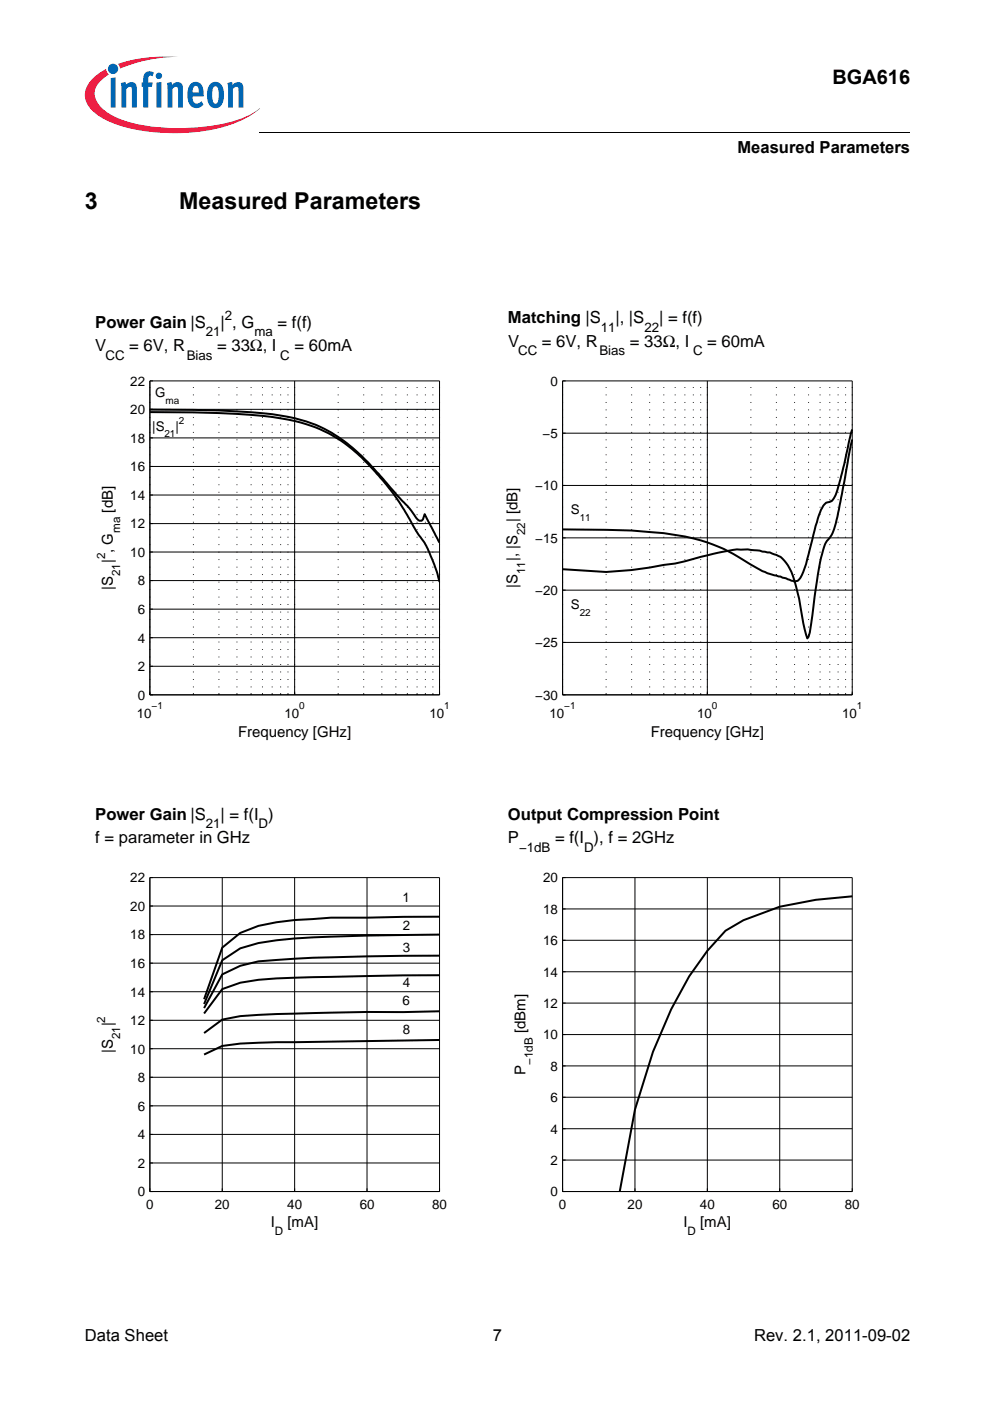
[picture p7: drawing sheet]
<svg xmlns="http://www.w3.org/2000/svg" width="210mm" height="297mm" viewBox="0 0 210 297" stroke-linecap="round" stroke-linejoin="round" font-family="sans-serif">
<circle cx="24" cy="14.6" r="1.09" fill="#0166b3"/>
<g fill="#ed1a40">
<path d="M25 13.6l.8-.3a32.7 32.7 0 0 1 12-1.2 32.2 32.2 0 0 0-11.7 2.2l-.7 .2z"/>
<path d="M19.4 16.9a11.2 11.2 0 0 1 3.1-2.3l.2 .7 .4 .5a5 5 0 0 0-3 4.2 6 6 0 0 0 3.4 4.3 31.7 31.7 0 0 0 16 2.8 31.9 31.9 0 0 0 14-3l1.6-1.2a18.8 18.8 0 0 1-9.4 4.4 42.6 42.6 0 0 1-20.9-.8 11.1 11.1 0 0 1-6.4-4.7 4.3 4.3 0 0 1 1-4.9z"/>
</g>
<g fill="#0166b3">
<path d="M23.5 16.5l1-.1v6.4h-1z"/>
<path d="M25.6 17.6l1-.2 .1 .6a1.22 1.22 0 0 1 1.5-.6 1.22 1.22 0 0 1 .8 1.3v4.1h-1l-.1-4.1a.42 .42 0 0 0-.6-.2l-.5 .4v3.9h-1z"/>
<path d="M30.9 15.4l.8-.3 .7 .2 .2 .1-.3 .8-.1-.1a.47 .47 0 0 0-.7 .2l-.1 1.2h1l-.2 .9h-.8v4.4h-1v-4.4h-.4v-.9h.4v-.7a1.77 1.77 0 0 1 .5-1.4z"/>
<path d="M35.4 17.6l1-.2 .1 .6a1.22 1.22 0 0 1 1.4-.6 1.22 1.22 0 0 1 .9 1.3v4.1h-1.1v-4.1a.42 .42 0 0 0-.6-.2l-.5 .4v3.9h-1.1z"/>
<path d="M48.2 17.6l1-.2 .1 .6a1.22 1.22 0 0 1 1.5-.6 1.22 1.22 0 0 1 .8 1.3v4.1h-1l-.1-4.1a.42 .42 0 0 0-.6-.2l-.5 .4v3.9h-1z"/>
<path d="M33 16.1a.7 .7 0 0 1 1.4 0 .7 .7 0 0 1-1.4 0zM33.2 17.5l1-.1v5.4h-1z"/>
<path d="M40.5 17.7a1.6 1.6 0 0 1 1.7-.2 1.6 1.6 0 0 1 .9 1.5l.1 1.4h-2.4a1.09 1.09 0 0 0 .3 1.2 1.09 1.09 0 0 0 1.1 .2l.5-.4 .4 .8a1.88 1.88 0 0 1-2.2 .6 1.88 1.88 0 0 1-1.1-2v-1.6l.2-.8zM41.1 18.4l-.3 1.2h1.4l-.1-.7a.58 .58 0 0 0-.4-.6 .58 .58 0 0 0-.6 .1z"/>
<path d="M44.7 17.7a1.77 1.77 0 0 1 1.9 0 1.77 1.77 0 0 1 .9 1.7v1.3a1.96 1.96 0 0 1-2.4 2.1 2.94 2.94 0 0 1-1.2-3.2 2.79 2.79 0 0 1 .8-1.9zM45.3 18.4a4.3 4.3 0 0 0 0 3.5l.4 .1a1.54 1.54 0 0 0 .7-1.9v-.4a1.19 1.19 0 0 0-.7-1.4z"/>
</g>
<path d="M55 28v.1z" fill="#000"/>
<path d="M55 28h137.9" fill="none" stroke="#000" stroke-width=".21"/>
<g fill="#fff">
<path d="M18 29h46v5h-46z"/>
<path d="M19.2 63.2h85v98.1h-85z"/>
<path d="M31.8 80.8h61.4v66.5h-61.4z"/>
</g>
<path d="M31.8 80.8h61.4v66.5h-61.4z" fill="none" stroke="#fff" stroke-width=".21"/>
<g fill="none" stroke="#000" stroke-width=".21">
<path d="M31.8 80.8v66.5M31.8 98.9h.6M31.8 92.8h.6M31.8 86.8h.6M31.8 80.8h.6M31.8 80.8h61.4v66.5M31.8 98.9h61.4M31.8 92.8h61.4M31.8 86.8h61.4M62.5 80.8v66.5v-.7M31.8 117h.6M31.8 111h.6"/>
<path d="M31.8 105h.6M31.8 117h61.4M31.8 111h61.4M31.8 105h61.4M31.8 135.2h.6M31.8 129.2h.6M31.8 123.1h.6M31.8 135.2h61.4M31.8 129.2h61.4M31.8 123.1h61.4M31.8 147.3h61.4M31.8 141.3h.6"/>
<path d="M31.8 141.3h61.4M41 147v.3M46.4 147v.3M50.2 147v.3M53.2 147v.3M55.6 147v.3M57.7 147v.3M59.5 147v.3M61.1 147v.3M71.7 147v.3M77.1 147v.3M81 147v.3"/>
<path d="M83.9 147v.3M86.4 147v.3M88.4 147v.3M90.2 147v.3M91.8 147v.3M93.2 146.6v.7"/>
</g>
<g fill="none" stroke="#000" stroke-width=".21" stroke-dasharray=".2 1.4" stroke-linecap="butt">
<path d="M31.8 147.3v-66.5M41 147.3v-66.5M46.4 147.3v-66.5M50.2 147.3v-66.5M53.2 147.3v-66.5M55.6 147.3v-66.5M57.7 147.3v-66.5M59.5 147.3v-66.5M61.1 147.3v-66.5M62.5 147.3v-66.5M71.7 147.3v-66.5M77.1 147.3v-66.5"/>
<path d="M81 147.3v-66.5M83.9 147.3v-66.5M86.4 147.3v-66.5M88.4 147.3v-66.5M90.2 147.3v-66.5M91.8 147.3v-66.5M93.2 147.3v-66.5"/>
</g>
<path d="M31.8 87.4a197.5 197.5 0 0 1 25.9 1 30.8 30.8 0 0 1 18 7.7 67.1 67.1 0 0 1 7.7 8.6l2.3 3.4 2.5 4.5a27.3 27.3 0 0 1 5 10.8M31.8 86.8a187 187 0 0 1 27.7 1.3 31.2 31.2 0 0 1 19.3 10.8l4.6 5.2a45 45 0 0 1 5 5.9l.6 .4a.56 .56 0 0 0 .7-.3l.3-1.1 3.2 6.1" fill="none" stroke="#000" stroke-width=".42"/>
<g fill="#fff">
<path d="M106.7 63.2h85v98.1h-85z"/>
<path d="M119.3 80.8h61.4v66.5h-61.4z"/>
</g>
<path d="M119.3 80.8h61.4v66.5h-61.4z" fill="none" stroke="#fff" stroke-width=".21"/>
<g fill="none" stroke="#000" stroke-width=".21">
<path d="M119.3 80.8v66.5M119.3 80.8h.6M119.3 80.8h61.4v66.5M119.9 91.8h-.6h61.4M150 80.8v66.5v-.7M119.9 114h-.6h61.4M119.9 102.9h-.6h61.4M119.9 136.2h-.6h61.4M119.9 125.1h-.6h61.4M119.3 147.3h61.4M128.5 147v.3M133.9 147v.3"/>
<path d="M137.7 147v.3M140.7 147v.3M143.2 147v.3M145.2 147v.3M147 147v.3M148.6 147v.3M159.2 147v.3M164.6 147v.3M168.5 147v.3M171.4 147v.3M173.9 147v.3M175.9 147v.3"/>
<path d="M177.7 147v.3M179.3 147v.3M180.7 146.6v.7"/>
</g>
<g fill="none" stroke="#000" stroke-width=".21" stroke-dasharray=".2 1.4" stroke-linecap="butt">
<path d="M119.3 147.3v-66.5M128.5 147.3v-66.5M133.9 147.3v-66.5M137.7 147.3v-66.5M140.7 147.3v-66.5M143.2 147.3v-66.5M145.2 147.3v-66.5M147 147.3v-66.5M148.6 147.3v-66.5M150 147.3v-66.5M159.2 147.3v-66.5M164.6 147.3v-66.5"/>
<path d="M168.5 147.3v-66.5M171.4 147.3v-66.5M173.9 147.3v-66.5M175.9 147.3v-66.5M177.7 147.3v-66.5M179.3 147.3v-66.5M180.7 147.3v-66.5"/>
</g>
<path d="M180.7 93.2l-1.1 5.7a129.7 129.7 0 0 1-2.9 13.8l-.4 .8a7 7 0 0 0-2 3.9 140.5 140.5 0 0 0-2.3 15l-.3 1.7-.3 .9-.2 .4a40.9 40.9 0 0 1-1.8-8.5l-.3-1.2a13.7 13.7 0 0 0-2.8-6.8 6.6 6.6 0 0 0-4.1-1.9l-1.1-.3a25.6 25.6 0 0 0-11.1 1l-1.4 .4a38.5 38.5 0 0 1-7.9 1.7l-6.8 1.1-5.4 .4-9.2-.6M180.7 91l-.9 3.4a76.2 76.2 0 0 1-2.8 10.8 1.85 1.85 0 0 1-1.9 1.4 7.6 7.6 0 0 0-1.9 4.1l-1 3.7a46.6 46.6 0 0 1-2.5 8.1 1.54 1.54 0 0 1-2.3 .4l-1.1-.4a24.2 24.2 0 0 1-9.2-4.1 36.8 36.8 0 0 0-16.4-5.4 163.7 163.7 0 0 0-21.4-.8" fill="none" stroke="#000" stroke-width=".42"/>
<g fill="#fff">
<path d="M19.2 168.5h85v98.1h-85z"/>
<path d="M31.8 186.1h61.4v66.5h-61.4z"/>
</g>
<path d="M31.8 186.1h61.4v66.5h-61.4z" fill="none" stroke="#fff" stroke-width=".21"/>
<g fill="none" stroke="#000" stroke-width=".21">
<path d="M31.8 186.1v66.5M31.8 198.2h.6M31.8 192.1h.6M31.8 186.1h.6M31.8 186.1h61.4v66.5M31.8 198.2h61.4M31.8 192.1h61.4M47.1 186.1v66.5v-.6M62.5 186.1v66.5v-.6M77.8 186.1v66.5v-.6M31.8 216.3h.6M31.8 210.3h.6"/>
<path d="M31.8 204.2h.6M31.8 216.3h61.4M31.8 210.3h61.4M31.8 204.2h61.4M31.8 234.5h.6M31.8 228.4h.6M31.8 222.3h.6M31.8 234.5h61.4M31.8 228.4h61.4M31.8 222.3h61.4M31.8 252.6h61.4M31.8 246.6h.6"/>
<path d="M31.8 240.5h.6M31.8 246.6h61.4M31.8 240.5h61.4M93.2 252v.6"/>
</g>
<path d="M93.2 194.4l-15.4 .2a155.1 155.1 0 0 0-19.2 .9l-3.8 .8-3.9 1.5-3.8 3.1-3.8 11M93.2 198.2l-15.4 .2a162.6 162.6 0 0 0-23 1.5l-3.9 1.2-3.8 2.5-3.8 9.3M93.2 202.6l-15.4 .2a283.5 283.5 0 0 0-23 1l-3.9 1-3.8 1.8-3.8 7.1M93.2 206.8l-26.9 .4a92 92 0 0 0-15.4 1.2l-3.8 1.3-3.8 5.2M93.2 214.4l-26.9 .4-7.7 .2-7.7 .4-3.8 .8-3.8 2.8M93.2 220.5l-30.7 .5a105.9 105.9 0 0 0-15.4 .8l-3.8 1.8" fill="none" stroke="#000" stroke-width=".42"/>
<g fill="#fff">
<path d="M106.7 168.5h85v98.1h-85z"/>
<path d="M119.3 186.1h61.4v66.5h-61.4z"/>
</g>
<path d="M119.3 186.1h61.4v66.5h-61.4z" fill="none" stroke="#fff" stroke-width=".21"/>
<g fill="none" stroke="#000" stroke-width=".21">
<path d="M119.3 186.1v66.5M119.3 186.1h.6M119.3 186.1h61.4v66.5M119.9 199.4h-.6h61.4M119.9 192.7h-.6h61.4M134.6 186.1v66.5v-.6M150 186.1v66.5v-.6M165.3 186.1v66.5v-.6M119.9 219.3h-.6h61.4M119.9 212.7h-.6h61.4M119.9 206h-.6h61.4M119.9 239.3h-.6h61.4"/>
<path d="M119.9 232.6h-.6h61.4M119.9 226h-.6h61.4M119.3 252.6h61.4M119.9 246h-.6h61.4M180.7 252v.6"/>
</g>
<path d="M180.7 190l-7.7 .8-7.7 1.4-7.7 2.9-3.8 2.2-3.8 4.3-3.9 5.4-3.8 7-3.9 9-3.8 12.3-3.2 17.4" fill="none" stroke="#000" stroke-width=".42"/>
<g font-size="4.9">
<text x="18" y="44.3">3</text>
<text x="38" y="44.3">Measured Parameters</text>
</g>
<text font-size="4.2" x="176.5" y="17.8">BGA616</text>
<g font-size="3.5">
<text x="156.3" y="32.5">Measured Parameters</text>
<text x="20.2" y="69.6">Power Gain |S</text>
<text x="46.8" y="69.6">| , G</text>
<text x="58.8" y="69.6">= f(f)</text>
<text x="107.7" y="68.6">Matching |S</text>
<text x="130.5" y="68.6">|, |S</text>
<text x="139.7" y="68.6">| = f(f)</text>
<text x="20.2" y="74.5">V</text>
<text x="27.4" y="74.5">= 6V, R</text>
<text x="46" y="74.5">= 33Ω, I</text>
<text x="62.5" y="74.5">= 60mA</text>
<text x="107.7" y="73.5">V</text>
<text x="114.9" y="73.5">= 6V, R</text>
<text x="133.5" y="73.5">= 33Ω, I</text>
<text x="150" y="73.5">= 60mA</text>
<text x="20.2" y="173.9">Power Gain |S</text>
<text x="46.8" y="173.9">| = f(I )</text>
<text x="107.7" y="173.9">Output Compression Point</text>
<text x="20.2" y="178.8">f = parameter in GHz</text>
<text x="107.7" y="178.8">P</text>
<text x="117.7" y="178.8">= f(I ), f = 2GHz</text>
<text x="18" y="284.4">Data Sheet</text>
<text x="104.5" y="284.4">7</text>
<text x="159.9" y="284.4">Rev. 2.1, 2011-09-02</text>
</g>
<g font-size="3.2">
<text x="23.9" y="108.7" transform="rotate(-90 23.9 108.7)">[dB]</text>
<text x="109.8" y="110.7" transform="rotate(-90 109.8 110.7)">| [dB]</text>
<text x="23.9" y="119.4" transform="rotate(-90 23.9 119.4)">| , G</text>
<text x="109.8" y="119" transform="rotate(-90 109.8 119)">|, |S</text>
<text x="23.9" y="125.1" transform="rotate(-90 23.9 125.1)">|S</text>
<text x="109.8" y="124.7" transform="rotate(-90 109.8 124.7)">|S</text>
<text x="50.5" y="156.2">Frequency [GHz]</text>
<text x="138" y="156.2">Frequency [GHz]</text>
<text x="23.9" y="217.6" transform="rotate(-90 23.9 217.6)">|</text>
<text x="111.4" y="219.1" transform="rotate(-90 111.4 219.1)">[dBm]</text>
<text x="23.9" y="223.3" transform="rotate(-90 23.9 223.3)">|S</text>
<text x="111.4" y="227.9" transform="rotate(-90 111.4 227.9)">P</text>
<text x="57.4" y="260.2">I</text>
<text x="60.9" y="260.2">[mA]</text>
<text x="144.9" y="260.2">I</text>
<text x="148.4" y="260.2">[mA]</text>
</g>
<g font-size="2.8">
<text x="43.7" y="71.3">21</text>
<text x="47.7" y="67.8">2</text>
<text x="53.9" y="71.3">ma</text>
<text x="127.4" y="70.3">11</text>
<text x="136.6" y="70.3">22</text>
<text x="22.4" y="76.3">CC</text>
<text x="39.6" y="76.3">Bias</text>
<text x="59.4" y="76.3">C</text>
<text x="109.9" y="75.3">CC</text>
<text x="127.1" y="75.3">Bias</text>
<text x="146.9" y="75.3">C</text>
<text x="27.6" y="81.8">22</text>
<text x="116.7" y="81.8">0</text>
<text x="27.6" y="87.8">20</text>
<text x="32.9" y="84.3">G</text>
<text x="27.6" y="93.9">18</text>
<text x="32.3" y="91.3">|S</text>
<text x="37.2" y="91.3">|</text>
<text x="115" y="92.9">−5</text>
<text x="27.6" y="99.9">16</text>
<text x="27.6" y="106">14</text>
<text x="113.5" y="104">−10</text>
<text x="27.6" y="112">12</text>
<text x="121" y="109.1">S</text>
<text x="27.6" y="118.1">10</text>
<text x="113.5" y="115.1">−15</text>
<text x="29.2" y="124.1">8</text>
<text x="29.2" y="130.2">6</text>
<text x="113.5" y="126.2">−20</text>
<text x="121" y="129.2">S</text>
<text x="29.2" y="136.2">4</text>
<text x="113.5" y="137.2">−25</text>
<text x="29.2" y="142.3">2</text>
<text x="29.2" y="148.3">0</text>
<text x="113.5" y="148.3">−30</text>
<text x="29" y="152.3">10</text>
<text x="60.3" y="152.3">10</text>
<text x="91" y="152.3">10</text>
<text x="116.5" y="152.3">10</text>
<text x="147.8" y="152.3">10</text>
<text x="178.5" y="152.3">10</text>
<text x="43.7" y="175.6">21</text>
<text x="54.8" y="175.6">D</text>
<text x="110" y="180.6">−1dB</text>
<text x="123.8" y="180.6">D</text>
<text x="27.6" y="187.1">22</text>
<text x="85.3" y="191.2">1</text>
<text x="115.1" y="187.1">20</text>
<text x="27.6" y="193.1">20</text>
<text x="85.4" y="197.2">2</text>
<text x="115.1" y="193.7">18</text>
<text x="27.6" y="199.2">18</text>
<text x="85.4" y="201.9">3</text>
<text x="115.1" y="200.4">16</text>
<text x="27.6" y="205.2">16</text>
<text x="85.4" y="209.2">4</text>
<text x="115.1" y="207.1">14</text>
<text x="27.6" y="211.3">14</text>
<text x="85.3" y="213">6</text>
<text x="115.1" y="213.7">12</text>
<text x="27.6" y="217.3">12</text>
<text x="85.4" y="219.2">8</text>
<text x="115.1" y="220.4">10</text>
<text x="27.6" y="223.4">10</text>
<text x="116.7" y="227">8</text>
<text x="29.2" y="229.4">8</text>
<text x="116.7" y="233.7">6</text>
<text x="29.2" y="235.5">6</text>
<text x="29.2" y="241.5">4</text>
<text x="116.7" y="240.3">4</text>
<text x="29.2" y="247.6">2</text>
<text x="116.7" y="247">2</text>
<text x="29.2" y="253.7">0</text>
<text x="31" y="256.2">0</text>
<text x="45.6" y="256.2">20</text>
<text x="60.9" y="256.2">40</text>
<text x="76.3" y="256.2">60</text>
<text x="91.6" y="256.2">80</text>
<text x="116.7" y="253.7">0</text>
<text x="118.5" y="256.2">0</text>
<text x="133.1" y="256.2">20</text>
<text x="148.4" y="256.2">40</text>
<text x="163.8" y="256.2">60</text>
<text x="179.1" y="256.2">80</text>
</g>
<g font-size="2.5">
<text x="25.5" y="113" transform="rotate(-90 25.5 113)">ma</text>
<text x="111.3" y="113.5" transform="rotate(-90 111.3 113.5)">22</text>
<text x="22.3" y="118.6" transform="rotate(-90 22.3 118.6)">2</text>
<text x="25.5" y="122.1" transform="rotate(-90 25.5 122.1)">21</text>
<text x="111.3" y="121.7" transform="rotate(-90 111.3 121.7)">11</text>
<text x="22.3" y="216.8" transform="rotate(-90 22.3 216.8)">2</text>
<text x="25.5" y="220.3" transform="rotate(-90 25.5 220.3)">21</text>
<text x="113" y="225.8" transform="rotate(-90 113 225.8)">−1dB</text>
<text x="58.3" y="261.8">D</text>
<text x="145.8" y="261.8">D</text>
</g>
<g font-size="2.1">
<text x="35.1" y="85.7">ma</text>
<text x="37.9" y="89.9">2</text>
<text x="34.9" y="92.7">21</text>
<text x="122.9" y="110.5">11</text>
<text x="122.9" y="130.6">22</text>
<text x="32.1" y="150.3">−1</text>
<text x="63.4" y="150.3">0</text>
<text x="94.2" y="150.3">1</text>
<text x="119.6" y="150.3">−1</text>
<text x="150.9" y="150.3">0</text>
<text x="181.7" y="150.3">1</text>
</g>
</svg>
